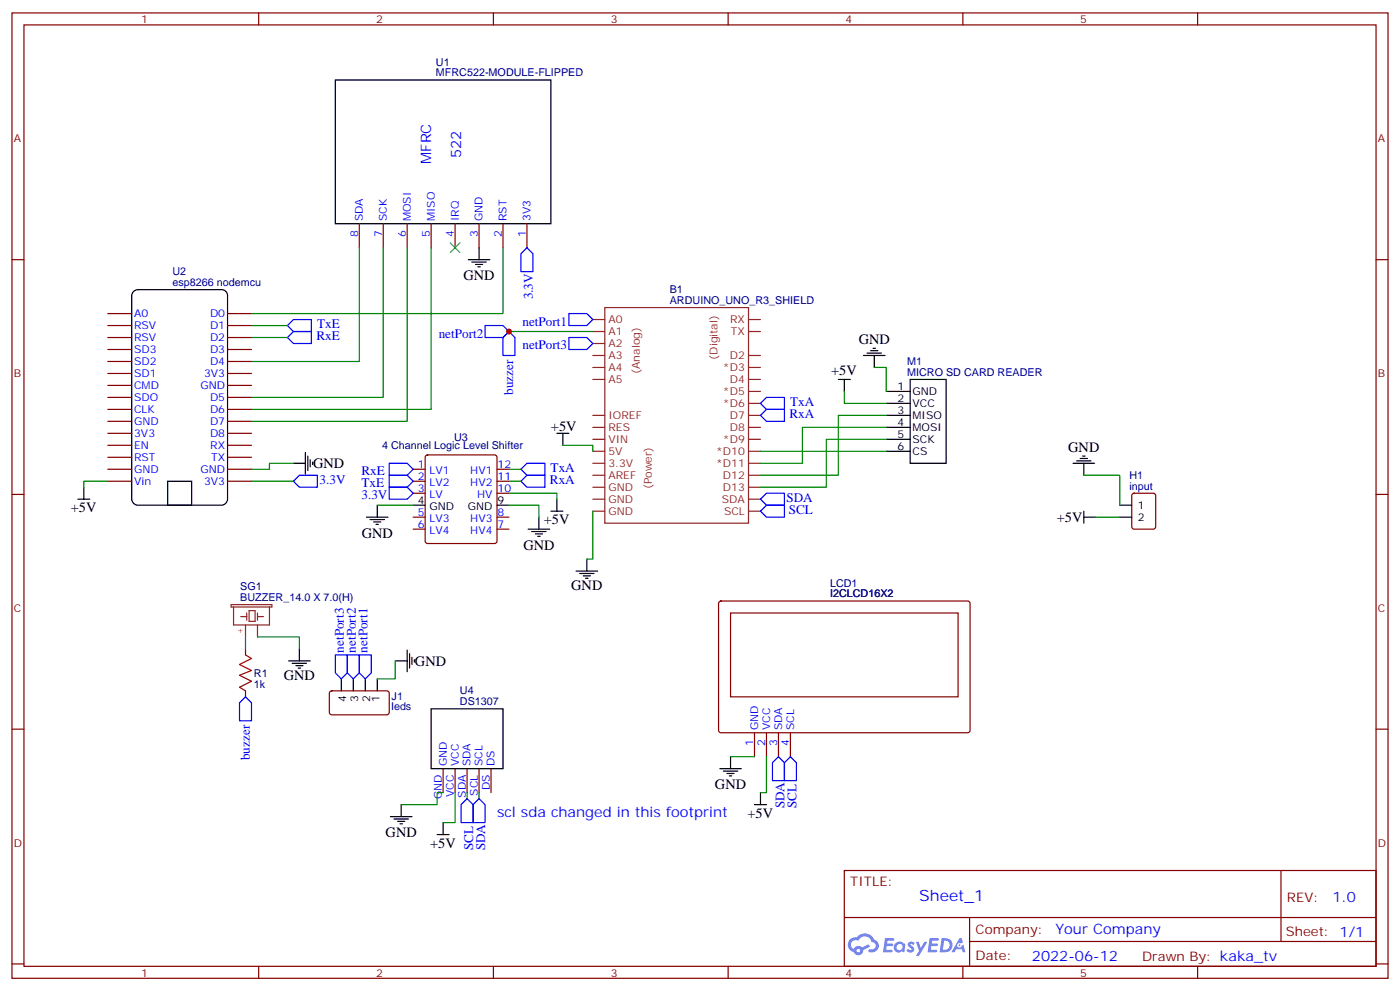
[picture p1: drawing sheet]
<svg xmlns="http://www.w3.org/2000/svg" width="412mm" height="292mm" viewBox="0 0 412 292" stroke-linecap="round" stroke-linejoin="round" font-family="sans-serif">
<g fill="none" stroke="#870000" stroke-width=".35">
<path d="M3.5 3.8h405.4v284.3h-405.4zM7.1 7.3h398.2v277.3h-398.2zM76.2 3.8v3.5M145.3 3.8v3.5M214.5 3.8v3.5M283.6 3.8v3.5M352.8 3.8v3.5M3.5 76.5h3.6M405.3 76.5h3.6M3.5 145.6h3.6M405.3 145.6h3.6M3.5 214.8h3.6"/>
<path d="M405.3 214.8h3.6M248.7 256.4h156.6v28.2h-156.6zM377.3 256.4v20.9M248.7 270.2h156.5M285.6 277.3h119.6M285.6 270.2v14.2M3.5 283.9h3.6M76.2 284.6v3.5M145.3 284.6v3.5M214.5 284.6v3.5M283.6 284.6v3.5M352.8 284.6v3.5"/>
<path d="M405.3 283.9h3.6"/>
</g>
<g fill="#5487ff">
<path d="M267.7 277.6a1.22 1.22 0 0 1 1.7 .2l-.4 .6a.47 .47 0 0 0-.3-.4 .47 .47 0 0 0-.5 .2l.1 .2a1.14 1.14 0 0 1 .8 1.8 1.14 1.14 0 0 1-1.9 0l-.2-.2 .5-.6 .7 .5a.29 .29 0 0 0 .3-.3 .29 .29 0 0 0-.2-.3 1.04 1.04 0 0 1-.6-1.7z"/>
<path d="M260.7 276.3h2.4l.3 .2-.2 .5-1.8 .1-.1 .8h1.5l.3 .4-.3 .4h-1.6l-.2 1.1h1.7l.2 .3-.2 .3-2.6 .1z"/>
<path d="M273.8 276.3h2.4l.3 .2-.1 .5-1.8 .1-.2 .8h1.6l.3 .4-.4 .4h-1.6l-.1 1.1h1.7l.2 .3-.2 .3-2.6 .1z"/>
<path d="M282.6 276.3h.7l.3 1.3-.6 .3a.69 .69 0 0 0-1 .3 .69 .69 0 0 0 .4 .9 .69 .69 0 0 0 .9-.6l.5-.2 .6 2.2h-.8l-.2-.9h-1.8l-.5 .9h-.8z"/>
<path d="M269.8 277.4h.8l.6 1.8 1.1-1.8h.9l-2.6 4.2h-.8l.9-1.5z"/>
<path d="M277.4 276.3l-.6 4.2h1.3a2.11 2.11 0 0 0 2.5-2.1 2.11 2.11 0 0 0-2.5-2.1zM278.1 277.1a1.39 1.39 0 0 1 1.7 1.4 1.39 1.39 0 0 1-1.8 1.3h-.3z"/>
<path d="M263.7 277.9a1.54 1.54 0 0 0-.1 2.2 1.54 1.54 0 0 0 2.2 .1l.6 .3 .3-2.3-.2-.3h-.4a1.49 1.49 0 0 0-2.4 0zM264 278.9a.94 .94 0 0 1 1.8 0 .94 .94 0 0 1-1.8 0z"/>
<path d="M250.4 276.7a2.18 2.18 0 0 0 1.1 3.7 1.44 1.44 0 0 0 1.6 .9 1.44 1.44 0 0 0 1.2-1.4l2-1.1-.5-.7-1.9 1a1.47 1.47 0 0 0-2.4 .4 1.39 1.39 0 0 1-.7-1.9 1.39 1.39 0 0 1 2-.5 2.12 2.12 0 0 1 2.2-1.3 2.12 2.12 0 0 1 1.9 1.7 1.14 1.14 0 0 1 1.1 1.4 1.14 1.14 0 0 1-1.7 .7 .43 .43 0 0 0-.5 .4 .43 .43 0 0 0 .4 .5 1.98 1.98 0 0 0 2.5-1.2 1.98 1.98 0 0 0-1.2-2.6 3.1 3.1 0 0 0-5.3-.6l-.9 .1zM252.3 280a.55 .55 0 0 1 1.1 0 .55 .55 0 0 1-1.1 0z"/>
<circle cx="282.6" cy="278.4" r=".26"/>
</g>
<g fill="none" stroke="#8c2424" stroke-width=".35">
<path d="M174.6 94.1h3.6M174.6 97.6h3.6M178.2 90.6h42.3v63.5h-42.3zM220.5 94.1h3.5M220.5 97.6h3.5M174.6 104.7h3.6M174.6 108.2h3.6M174.6 111.8h3.6M174.6 101.2h3.6M220.5 104.7h3.5M220.5 108.2h3.5M220.5 111.8h3.5"/>
<path d="M220.5 115.3h3.5M220.5 118.8h3.5M174.6 122.3h3.6M174.6 125.9h3.6M174.6 129.4h3.6M174.6 132.9h3.6M174.6 136.5h3.6M174.6 140h3.6M220.5 122.3h3.5M220.5 125.9h3.5M220.5 129.4h3.5M220.5 132.9h3.5"/>
<path d="M220.5 136.5h3.5M220.5 140h3.5M174.6 143.5h3.6M174.6 147h3.6M174.6 150.6h3.6M220.5 143.5h3.5M220.5 147h3.5M220.5 150.6h3.5M68.1 178.1h12v.7h-12zM68.8 178.8v5.3h10.6v-5.3M75.1 179.8l-1.7 .1v3.1h1.7v-3.1M70.9 181.6h1.8"/>
<path d="M72.3 184.1v3.5M72.7 180.6v2.1M75.8 181.6h1.8M75.8 180.6v2.1M75.8 184.1v3.5"/>
</g>
<g fill="none" stroke="#000" stroke-width=".35">
<path d="M98.8 23.6h63.5v42.3h-63.5zM137.9 76.5h6.4M139 77.2h4.2M140.1 77.9h2.1M140.8 78.6h.7M141.1 73v3.5M39.4 85.8l1.2-.5h24.7a1.76 1.76 0 0 1 1.7 1.8v59.9a1.89 1.89 0 0 1-1.7 1.8h-24.7a1.89 1.89 0 0 1-1.8-1.8v-59.9zM246.9 111.8h3.6M248.7 111.8v3.5M254.4 104.7h6.3M255.4 104h4.2M256.5 103.3h2.1"/>
<path d="M257.2 102.6h.7M257.5 104.7v3.5M261.1 115.3h7M261.1 118.8h7M268.1 111.8h10.6v24.7h-10.6zM86.4 136.5h3.6M90 133.3v6.3M90.7 134.3v4.3M91.4 135.4v2.1M92.1 136.1v.7M164 127.6h3.6M165.8 127.6v3.6"/>
<path d="M261.1 122.3h7M261.1 125.9h7M261.1 129.4h7M261.1 132.9h7M316.1 136.5h6.3M317.1 135.7h4.3M318.2 135h2.1M318.9 134.3h.7M319.3 136.5v3.5M22.9 147h3.6M24.7 143.5v3.5M49.4 141.7h7v7.1h-7z"/>
<path d="M107.9 152.3h6.4M109 153h4.2M110.1 153.7h2.1M110.8 154.4h.7M111.1 148.8v3.5M121.7 148.8h3.5M146.4 148.8h3.5M155.6 155.9h6.3M156.6 156.6h4.3M157.7 157.3h2.1M158.4 158h.7M158.7 152.3v3.6"/>
<path d="M162.3 150.6h3.5M164 147v3.6M319.3 152.3h3.5M319.3 150.6v3.5M329.8 148.8h3.6M329.8 152.3h3.6M169.7 168.2h6.3M170.7 168.9h4.3M171.8 169.6h2.1M172.5 170.3h.7M172.9 164.7v3.5M85 194.7h6.4"/>
<path d="M86.1 195.4h4.2M87.1 196.1h2.2M87.8 196.8h.7M88.2 191.1v3.6M100.5 200v3.5M104.1 200v3.5M107.6 200v3.5M111.1 200v3.5M116.4 194.7h3.5M119.9 191.5v6.3M120.6 192.5v4.3M121.4 193.6v2.1"/>
<path d="M122.1 194.3v.7M127 208.8h21.2v17.6h-21.2zM118.2 237v3.5M212 226.4h6.4M213.1 227.1h4.2M214.1 227.8h2.2M214.8 228.5h.7M215.2 222.9v3.5M222.2 237h3.6M224 233.5v3.5M115 240.5h6.4M116.1 241.2h4.2"/>
<path d="M117.1 241.9h2.1M117.8 242.6h.7M128.8 245.8h3.5M130.5 242.3v3.5"/>
</g>
<g fill="none" stroke="#870000" stroke-width=".35">
<path d="M105.8 65.9v7.1M112.9 65.9v7.1M119.9 65.9v7.1M127 65.9v7.1M134.1 65.9v7.1M141.1 65.9v7.1M148.2 65.9v7.1M155.2 65.9v7.1M31.7 92.4h7.1M31.7 95.9h7.1M31.7 99.4h7.1M67 92.4h7.1"/>
<path d="M67 95.9h7.1M67 99.4h7.1M31.7 117.1h7.1M31.7 106.5h7.1M31.7 102.9h7.1M31.7 110h7.1M31.7 113.5h7.1M67 117.1h7.1M67 106.5h7.1M67 102.9h7.1M67 110h7.1M67 113.5h7.1"/>
<path d="M31.7 131.2h7.1M31.7 124.1h7.1M31.7 134.7h7.1M31.7 127.6h7.1M31.7 120.6h7.1M31.7 138.2h7.1M67 131.2h7.1M67 124.1h7.1M67 134.7h7.1M67 127.6h7.1M67 120.6h7.1M67 138.2h7.1"/>
<path d="M121.7 138.2h3.5M125.5 134.2l.4-.2h19.8l.5 .2 .2 .5v24.7l-.2 .5-.5 .2h-19.8l-.5-.2-.2-.5v-24.7zM146.4 138.2h3.5M31.7 141.7h7.1M67 141.7h7.1M121.7 141.7h3.5M121.7 145.3h3.5M121.7 152.3h3.5M121.7 155.9h3.5M146.4 141.7h3.5M146.4 145.3h3.5M146.4 152.3h3.5"/>
<path d="M146.4 155.9h3.5M333.6 145.5l.5-.2h5.6l.7 .4v9.5l-.4 .6-5.9 .1-.7-.5v-9.4zM211.9 177.2l.5-.2 72.9 .1 .5 .6-.1 37.7-.7 .4h-72.9l-.4-.7v-37.4zM72.3 191.1v1.8M215.2 180.6h67v24.6h-67zM72.3 203.5v1.7M97.2 203.7l.5-.2h16.5l.5 .7-.1 5.9-.7 .4h-16.5l-.4-.7v-5.6zM222.2 215.8v7.1M225.8 215.8v7.1M229.3 215.8v7.1M232.8 215.8v7.1M130.5 226.4v7.1"/>
<path d="M134.1 226.4v7.1M137.6 226.4v7.1M141.1 226.4v7.1M144.6 226.4v7.1"/>
</g>
<g fill="none" stroke="#008700" stroke-width=".35">
<path d="M105.8 73v33.5h-31.7M112.9 73v44.1h-38.8M119.9 73v51.1h-45.8M127 73v47.6h-52.9M148.2 73v19.4h-74.1M74.1 99.4h10.6M74.1 95.9h10.6M149.9 97.6h24.7M248.7 115.3v3.5h12.4M257.5 108.2h3.6v7.1M86.4 136.5h-7v1.7h-5.3M149.9 138.2h3.6"/>
<path d="M165.8 131.2h8.8v1.7M224 132.9h37.1M261.1 129.4h-17.7v14.1h-19.4M261.1 125.9h-24.7v10.6h-12.4M261.1 122.3h-14.2v17.7h-22.9M319.3 140h10.5v8.8M31.7 141.7h-7v1.8M74.1 141.7h12.3M111.1 148.8h10.6M149.9 145.3h14.1v1.7M149.9 148.8h8.8v3.5M149.9 141.7h3.6"/>
<path d="M174.6 150.6v14.1h-1.7M322.8 152.3h7M72.3 187.6v3.5M75.8 187.6h12.4v3.5M116.4 194.7v5.3h-5.3M130.5 233.5h-1.7v3.5h-10.6M134.1 233.5v8.8h-3.6M137.6 233.5v1.7M141.1 233.5v1.7M215.2 222.9h7M225.8 222.9v10.6h-1.8"/>
</g>
<g fill="none" stroke="#00f" stroke-width=".35">
<path d="M155.2 73l1.8 1.7v5.3h-3.5v-5.3zM84.7 95.9l1.7-1.8h5.3v3.5h-5.3zM84.7 99.4l1.7-1.8h5.3v3.6h-5.3zM142.9 95.9h5.3l1.7 1.7-1.7 1.8h-5.3zM149.9 97.6l1.8 1.8v5.3h-3.5v-5.3zM167.6 92.4h5.3l1.7 1.7-1.7 1.8h-5.3zM167.6 99.4h5.3l1.7 1.8-1.7 1.7h-5.3zM224 118.8l1.8-1.7h5.3v3.5h-5.3zM114.7 136.5h5.2l1.8 1.7-1.8 1.8h-5.2zM114.7 140h5.2l1.8 1.7-1.8 1.8h-5.2zM153.5 138.2l1.7-1.7h5.3v3.5h-5.3zM224 122.3l1.8-1.7h5.3v3.5h-5.3z"/>
<path d="M86.4 141.7l1.8-1.7h5.3v3.5h-5.3zM114.7 143.5h5.2l1.8 1.8-1.8 1.7h-5.2zM153.5 141.7l1.7-1.7h5.3v3.5h-5.3zM224 147l1.8-1.7h5.3v3.5h-5.3zM224 150.6l1.8-1.8h5.3v3.5h-5.3zM98.8 192.9h3.5v5.3l-1.8 1.8-1.7-1.8zM102.3 192.9h3.5v5.3l-1.7 1.8-1.8-1.8zM105.8 192.9h3.6v5.3l-1.8 1.8-1.8-1.8zM70.6 207l1.7-1.8 1.8 1.8v5.3h-3.5zM137.6 235.2l1.7 1.8v5.3h-3.5v-5.3zM141.1 235.2l1.8 1.8v5.3h-3.6v-5.3zM229.3 222.9l1.8 1.7v5.3h-3.6v-5.3z"/>
<path d="M232.8 222.9l1.8 1.7v5.3h-3.5v-5.3z"/>
</g>
<path d="M132.6 71.5l2.9 2.9M135.5 71.5l-2.9 2.9" fill="none" stroke="#3c3" stroke-width=".35"/>
<path d="M72.3 192.9l1.8 1.1-3.5 1.7 3.5 1.8-3.5 1.4 3.5 1.8-3.5 1.7 1.7 1.1" fill="none" stroke="#a10000" stroke-width=".35"/>
<circle cx="149.9" cy="97.6" r=".88" fill="#c00"/>
<text font-size="4.6" fill="#00f" x="270.8" y="265.4">Sheet_1</text>
<g font-size="4.2" fill="#00f">
<text x="135.8" y="46.5" transform="rotate(-90 135.8 46.5)">522</text>
<text x="127" y="48.3" transform="rotate(-90 127 48.3)">MFRC</text>
<text x="146.4" y="240.5">scl sda changed in this footprint</text>
<text x="392.5" y="265.7">1.0</text>
<text x="310.9" y="275.2">Your Company</text>
<text x="304" y="283">2022-06-12</text>
</g>
<g font-size="4.2">
<text x="136.5" y="82.5">GND</text>
<text x="252.9" y="101.4">GND</text>
<text x="244.8" y="110.6">+5V</text>
<text x="162.3" y="126.9">+5V</text>
<text x="92.3" y="137.9">GND</text>
<text x="314.7" y="133.2">GND</text>
<text x="20.9" y="150.9">+5V</text>
<text x="160.2" y="154.4">+5V</text>
<text x="311.3" y="153.7">+5V</text>
<text x="106.5" y="158.3">GND</text>
<text x="154.2" y="161.9">GND</text>
<text x="168.3" y="173.8">GND</text>
<text x="122.2" y="196.1">GND</text>
<text x="83.6" y="200.3">GND</text>
<text x="210.6" y="232.4">GND</text>
<text x="220.2" y="240.9">+5V</text>
<text x="113.6" y="246.5">GND</text>
<text x="126.7" y="249.7">+5V</text>
</g>
<g font-size="3.9" fill="#00f">
<text x="157" y="88.2" transform="rotate(-90 157 88.2)">3.3V</text>
<text x="153.9" y="95.9">netPort1</text>
<text x="93.2" y="100.1">RxE</text>
<text x="93.4" y="96.6">TxE</text>
<text x="129.2" y="99.4">netPort2</text>
<text x="153.9" y="102.9">netPort3</text>
<text x="151.2" y="116.3" transform="rotate(-90 151.2 116.3)">buzzer</text>
<text x="232.8" y="119.5">TxA</text>
<text x="232.6" y="123">RxA</text>
<text x="94.1" y="142.5">3.3V</text>
<text x="106.5" y="140">RxE</text>
<text x="106.5" y="143.5">TxE</text>
<text x="162" y="142.5">RxA</text>
<text x="162.2" y="138.9">TxA</text>
<text x="106.5" y="147">3.3V</text>
<text x="231.7" y="147.8">SDA</text>
<text x="232.3" y="151.3">SCL</text>
<text x="101.2" y="192.2" transform="rotate(-90 101.2 192.2)">netPort3</text>
<text x="104.8" y="192.2" transform="rotate(-90 104.8 192.2)">netPort2</text>
<text x="108.3" y="192.2" transform="rotate(-90 108.3 192.2)">netPort1</text>
<text x="73.6" y="223.9" transform="rotate(-90 73.6 223.9)">buzzer</text>
<text x="231.1" y="238.1" transform="rotate(-90 231.1 238.1)">SDA</text>
<text x="234.6" y="238.1" transform="rotate(-90 234.6 238.1)">SCL</text>
<text x="139.3" y="250.5" transform="rotate(-90 139.3 250.5)">SCL</text>
<text x="142.9" y="250.5" transform="rotate(-90 142.9 250.5)">SDA</text>
</g>
<g font-size="3.9" fill="#800">
<text x="250.5" y="261">TITLE:</text>
<text x="379.1" y="265.7">REV:</text>
<text x="287.4" y="275.2">Company:</text>
<text x="378.7" y="275.8">Sheet: 1/1</text>
<text x="287.4" y="282.9">Date:</text>
<text x="336.4" y="282.9">Drawn By: kaka_tv</text>
</g>
<g font-size="3.2" fill="#800">
<text x="41.6" y="6.8">1</text>
<text x="110.8" y="6.8">2</text>
<text x="179.9" y="6.8">3</text>
<text x="249.1" y="6.8">4</text>
<text x="318.2" y="6.8">5</text>
<text x="4.1" y="41.9">A</text>
<text x="405.9" y="41.9">A</text>
<text x="4.1" y="111.1">B</text>
<text x="405.9" y="111.1">B</text>
<text x="4.1" y="180.2">C</text>
<text x="405.9" y="180.2">C</text>
<text x="4.1" y="249.3">D</text>
<text x="405.9" y="249.3">D</text>
<text x="41.6" y="287.6">1</text>
<text x="110.8" y="287.6">2</text>
<text x="179.9" y="287.6">3</text>
<text x="249.1" y="287.6">4</text>
<text x="318.2" y="287.6">5</text>
</g>
<g font-size="3.2" fill="#000080">
<text x="128.4" y="22.5">MFRC522-MODULE-FLIPPED</text>
<text x="128.4" y="19.3">U1</text>
<text x="50.8" y="81.1">U2</text>
<text x="50.8" y="84.2">esp8266 nodemcu</text>
<text x="197.3" y="89.5">ARDUINO_UNO_R3_SHIELD</text>
<text x="197.3" y="86.3">B1</text>
<text x="267.2" y="107.5">M1</text>
<text x="267.2" y="110.7">MICRO SD CARD READER</text>
<text x="133.8" y="129.8">U3</text>
<text x="112.6" y="132.3">4 Channel Logic Level Shifter</text>
<text x="332.7" y="141">H1</text>
<text x="332.7" y="144.2">input</text>
<text x="70.8" y="173.8">SG1</text>
<text x="244.5" y="172.8">LCD1</text>
<text x="70.8" y="177">BUZZER_14.0 X 7.0(H)</text>
<text x="244.5" y="176">I2CLCD16X2</text>
<text x="74.8" y="202.6">1k</text>
<text x="74.8" y="199.3">R1</text>
<text x="115.4" y="209.2">leds</text>
<text x="115.4" y="206.1">J1</text>
<text x="135.5" y="207.7">DS1307</text>
<text x="135.5" y="204.5">U4</text>
</g>
<g font-size="3.2" fill="#00f">
<text x="106.9" y="65.2" transform="rotate(-90 106.9 65.2)">SDA</text>
<text x="113.9" y="65.2" transform="rotate(-90 113.9 65.2)">SCK</text>
<text x="121" y="65.2" transform="rotate(-90 121 65.2)">MOSI</text>
<text x="128.1" y="65.2" transform="rotate(-90 128.1 65.2)">MISO</text>
<text x="135.1" y="65.2" transform="rotate(-90 135.1 65.2)">IRQ</text>
<text x="142.2" y="65.2" transform="rotate(-90 142.2 65.2)">GND</text>
<text x="149.2" y="65.2" transform="rotate(-90 149.2 65.2)">RST</text>
<text x="156.3" y="65.2" transform="rotate(-90 156.3 65.2)">3V3</text>
<text x="105.5" y="69.7" transform="rotate(-90 105.5 69.7)">8</text>
<text x="112.5" y="69.7" transform="rotate(-90 112.5 69.7)">7</text>
<text x="119.6" y="69.7" transform="rotate(-90 119.6 69.7)">6</text>
<text x="126.6" y="69.7" transform="rotate(-90 126.6 69.7)">5</text>
<text x="133.7" y="69.7" transform="rotate(-90 133.7 69.7)">4</text>
<text x="140.8" y="69.7" transform="rotate(-90 140.8 69.7)">3</text>
<text x="147.8" y="69.7" transform="rotate(-90 147.8 69.7)">2</text>
<text x="154.9" y="69.7" transform="rotate(-90 154.9 69.7)">1</text>
<text x="39.5" y="93.4">A0</text>
<text x="61.9" y="93.4">D0</text>
<text x="39.5" y="96.9">RSV</text>
<text x="39.5" y="100.5">RSV</text>
<text x="61.9" y="100.5">D2</text>
<text x="61.9" y="96.9">D1</text>
<text x="39.5" y="104">SD3</text>
<text x="39.5" y="107.5">SD2</text>
<text x="61.9" y="107.5">D4</text>
<text x="61.9" y="104">D3</text>
<text x="39.5" y="111.1">SD1</text>
<text x="60.1" y="111.1">3V3</text>
<text x="39.5" y="114.6">CMD</text>
<text x="39.5" y="118.1">SDO</text>
<text x="59" y="114.6">GND</text>
<text x="61.9" y="118.1">D5</text>
<text x="39.5" y="125.2">GND</text>
<text x="39.5" y="121.6">CLK</text>
<text x="61.9" y="125.2">D7</text>
<text x="61.9" y="121.6">D6</text>
<text x="39.5" y="128.7">3V3</text>
<text x="61.9" y="128.7">D8</text>
<text x="39.5" y="135.7">RST</text>
<text x="39.5" y="132.2">EN</text>
<text x="61.9" y="132.2">RX</text>
<text x="62.2" y="135.7">TX</text>
<text x="123" y="137.9">1</text>
<text x="146.6" y="137.9">12</text>
<text x="39.5" y="142.8">Vin</text>
<text x="39.5" y="139.3">GND</text>
<text x="59" y="139.3">GND</text>
<text x="60.1" y="142.8">3V3</text>
<text x="123" y="141.4">2</text>
<text x="126.5" y="139.6">LV1</text>
<text x="126.5" y="143.2">LV2</text>
<text x="138.5" y="143.2">HV2</text>
<text x="138.5" y="139.6">HV1</text>
<text x="146.6" y="141.4">11</text>
<text x="123" y="144.9">3</text>
<text x="126.5" y="146.7">LV</text>
<text x="140.5" y="146.7">HV</text>
<text x="146.6" y="144.9">10</text>
<text x="123" y="152">5</text>
<text x="123" y="155.5">6</text>
<text x="126.5" y="153.7">LV3</text>
<text x="138.5" y="153.7">HV3</text>
<text x="146.6" y="155.5">7</text>
<text x="146.6" y="152">8</text>
<text x="126.5" y="157.3">LV4</text>
<text x="138.5" y="157.3">HV4</text>
<text x="223.3" y="215.1" transform="rotate(-90 223.3 215.1)">GND</text>
<text x="226.8" y="215.1" transform="rotate(-90 226.8 215.1)">VCC</text>
<text x="230.4" y="215.1" transform="rotate(-90 230.4 215.1)">SDA</text>
<text x="233.9" y="215.1" transform="rotate(-90 233.9 215.1)">SCL</text>
<text x="221.9" y="219.6" transform="rotate(-90 221.9 219.6)">1</text>
<text x="225.4" y="219.6" transform="rotate(-90 225.4 219.6)">2</text>
<text x="229" y="219.6" transform="rotate(-90 229 219.6)">3</text>
<text x="232.5" y="219.6" transform="rotate(-90 232.5 219.6)">4</text>
<text x="131.6" y="225.7" transform="rotate(-90 131.6 225.7)">GND</text>
<text x="135.1" y="225.7" transform="rotate(-90 135.1 225.7)">VCC</text>
<text x="138.6" y="225.7" transform="rotate(-90 138.6 225.7)">SDA</text>
<text x="142.2" y="225.7" transform="rotate(-90 142.2 225.7)">SCL</text>
<text x="145.7" y="225.7" transform="rotate(-90 145.7 225.7)">DS</text>
<text x="144.3" y="232.8" transform="rotate(-90 144.3 232.8)">DS</text>
<text x="130.2" y="235.5" transform="rotate(-90 130.2 235.5)">GND</text>
<text x="133.7" y="234.8" transform="rotate(-90 133.7 234.8)">VCC</text>
<text x="137.2" y="235" transform="rotate(-90 137.2 235)">SDA</text>
<text x="140.8" y="234.3" transform="rotate(-90 140.8 234.3)">SCL</text>
</g>
<g font-size="3.2" fill="#8d2323">
<text x="179.2" y="95.2">A0</text>
<text x="215" y="95.2">RX</text>
<text x="179.2" y="98.7">A1</text>
<text x="215.3" y="98.7">TX</text>
<text x="179.2" y="102.2">A2</text>
<text x="179.2" y="105.8">A3</text>
<text x="211.4" y="105.9" transform="rotate(-90 211.4 105.9)">(Digital)</text>
<text x="215" y="105.8">D2</text>
<text x="179.2" y="109.3">A4</text>
<text x="179.2" y="112.8">A5</text>
<text x="188.5" y="110.1" transform="rotate(-90 188.5 110.1)">(Analog)</text>
<text x="213" y="109.3">*D3</text>
<text x="215" y="112.8">D4</text>
<text x="213" y="116.3">*D5</text>
<text x="213" y="119.9">*D6</text>
<text x="179.2" y="123.4">IOREF</text>
<text x="215" y="123.4">D7</text>
<text x="179.2" y="130.5">VIN</text>
<text x="179.2" y="126.9">RES</text>
<text x="213" y="130.5">*D9</text>
<text x="215" y="126.9">D8</text>
<text x="179.2" y="134">5V</text>
<text x="179.2" y="137.5">3.3V</text>
<text x="210.9" y="134">*D10</text>
<text x="210.9" y="137.5">*D11</text>
<text x="179.2" y="141">AREF</text>
<text x="213" y="141">D12</text>
<text x="179.2" y="144.6">GND</text>
<text x="179.2" y="148.1">GND</text>
<text x="192" y="144.1" transform="rotate(-90 192 144.1)">(Power)</text>
<text x="212.6" y="148.1">SDA</text>
<text x="213" y="144.6">D13</text>
<text x="179.2" y="151.6">GND</text>
<text x="213.3" y="151.6">SCL</text>
</g>
<g font-size="3.2">
<text x="264.3" y="114.9">1</text>
<text x="264.3" y="118.5">2</text>
<text x="268.8" y="116.4">GND</text>
<text x="268.8" y="119.9">VCC</text>
<text x="264.3" y="122">3</text>
<text x="264.3" y="125.5">4</text>
<text x="268.8" y="123.4">MISO</text>
<text x="264.3" y="129">5</text>
<text x="268.8" y="126.9">MOSI</text>
<text x="268.8" y="130.5">SCK</text>
<text x="264.3" y="132.6">6</text>
<text x="268.8" y="134">CS</text>
<text x="123" y="148.4">4</text>
<text x="146.6" y="148.4">9</text>
<text x="335.1" y="149.9">1</text>
<text x="126.5" y="150.2">GND</text>
<text x="137.8" y="150.2">GND</text>
<text x="335.1" y="153.4">2</text>
<text x="102" y="206.8" transform="rotate(-90 102 206.8)">4</text>
<text x="105.5" y="206.8" transform="rotate(-90 105.5 206.8)">3</text>
<text x="109" y="206.8" transform="rotate(-90 109 206.8)">2</text>
<text x="111.8" y="206.8" transform="rotate(-90 111.8 206.8)">1</text>
</g>
<text font-size="2.5" fill="#f00" x="69.8" y="186.3">+</text>
</svg>
